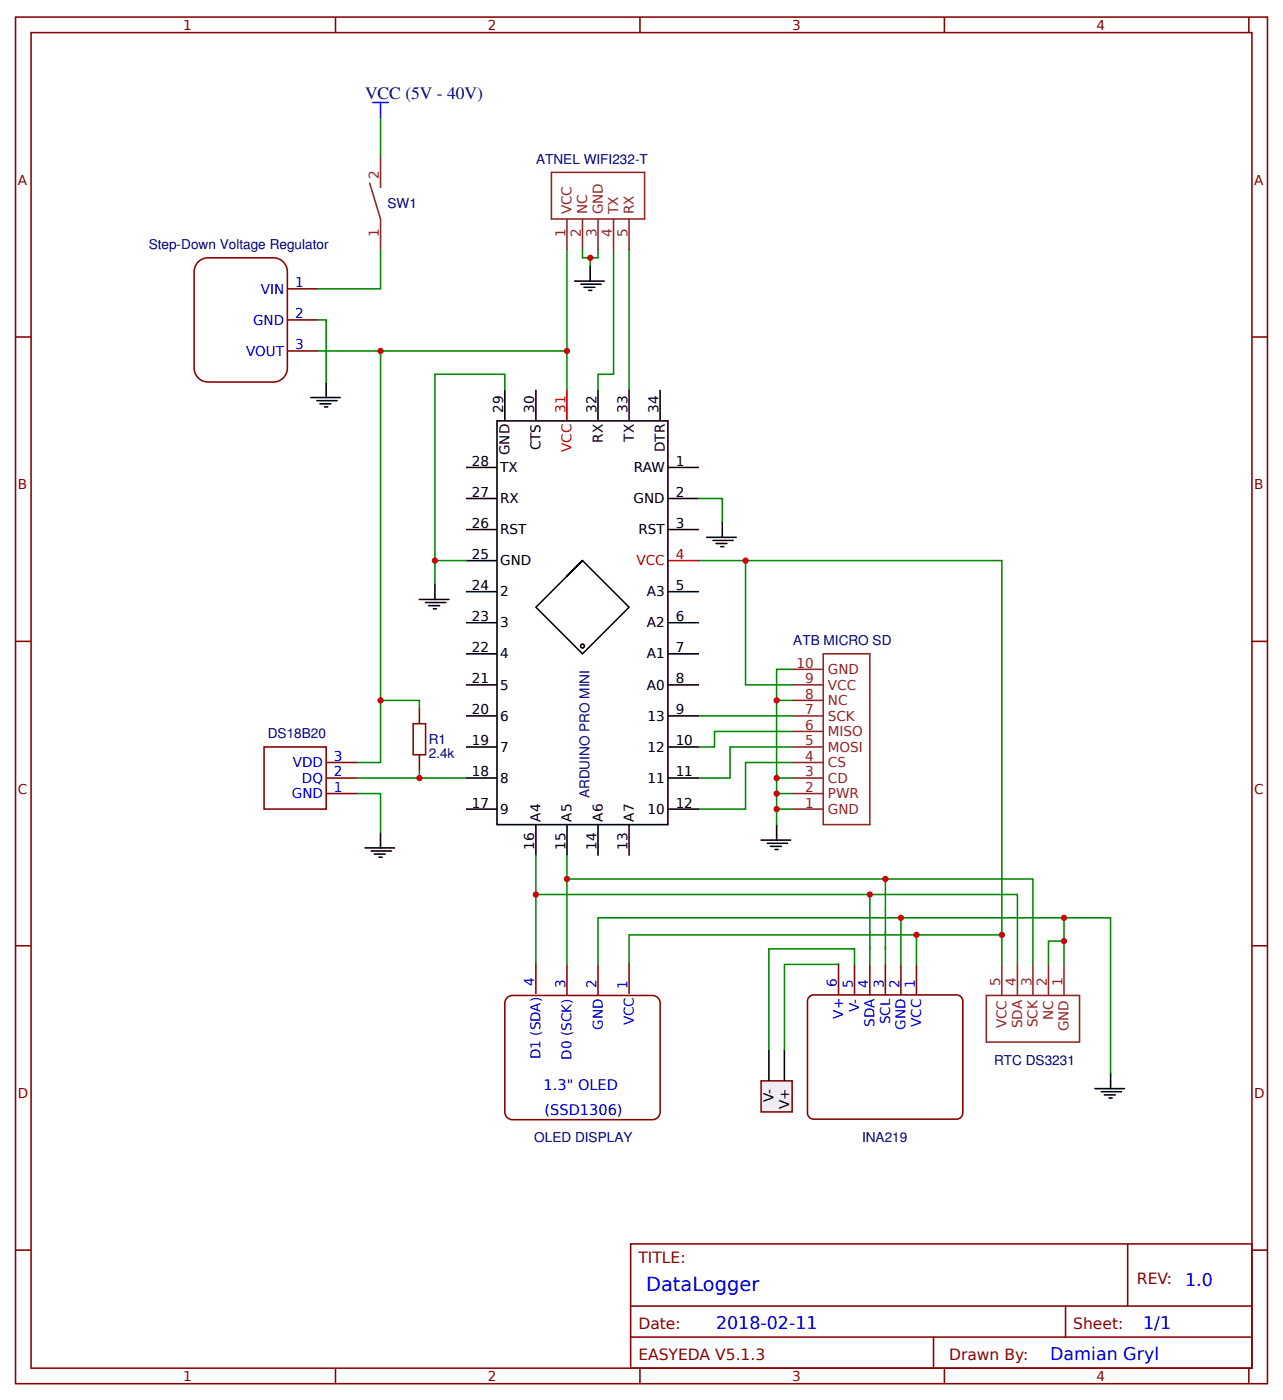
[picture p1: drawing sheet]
<svg xmlns="http://www.w3.org/2000/svg" width="220mm" height="240mm" viewBox="0 0 220 240" stroke-linecap="round" stroke-linejoin="round" font-family="sans-serif">
<g fill="none" stroke="#800" stroke-width=".27">
<path d="M2.7 2.9h214.9v234.7h-214.9zM5.3 5.6h209.7v229.4h-209.7zM57.6 2.9v2.7M109.9 2.9v2.7M162.2 2.9v2.7M214.4 2.9v2.7M2.7 57.9h2.6M215 57.9h2.6M2.7 110.1h2.6M215 110.1h2.6M45.3 128.3h10.7v10.7h-10.7zM56 136.3h5.3"/>
<path d="M56 133.6h5.3M56 130.9h5.3M72 121.6v2.7M72 129.6v2.7M2.7 162.4h2.6M86.9 171.5l.7-.5h.4h24a1.33 1.33 0 0 1 1.3 1.3v18.7a1.33 1.33 0 0 1-1.3 1.3h-24a1.33 1.33 0 0 1-1.3-1.3v-18.7zM92 165.4v5.3M97.3 165.6v5.4M102.7 165.6v5.4M108 165.4v5.3M215 162.4h2.6M2.7 214.7h2.6"/>
<path d="M108.3 213.6h106.7v21.4h-106.7zM193.6 213.6v10.7M215 214.7h2.6M57.6 235v2.6M108.3 224.3h106.7M108.3 229.6h106.7M109.9 235v2.6M160.3 229.6v5.4M162.2 235v2.6M183 224.3v5.3M214.4 235v2.6"/>
</g>
<g fill="none" stroke="#000" stroke-width=".27">
<path d="M85.3 72.3h29.4v69.3h-29.4zM86.7 66.9v5.4M92 66.9v5.4M102.7 66.9v5.4M108 66.9v5.4M113.3 66.9v5.4M80 80.3h5.3M80 85.6h5.3M80 90.9h5.3M80 96.3h5.3M100 96.3l-8 8 8 8 8-8-8-8-2.7 2.6M114.7 80.3h5.3"/>
<path d="M114.7 85.6h5.3M114.7 90.9h5.3M80 101.6h5.3M80 106.9h5.3M80 112.3h5.3M80 117.6h5.3M114.7 101.6h5.3M114.7 106.9h5.3M114.7 112.3h5.3M114.7 117.6h5.3M80 122.9h5.3M80 128.3h5.3"/>
<path d="M80 133.6h5.3M80 139h5.3M114.7 122.9h5.3M114.7 128.3h5.3M114.7 133.6h5.3M114.7 139h5.3M92 141.6v5.4M97.3 141.6v5.4M102.7 141.6v5.4M108 141.6v5.4"/>
<circle cx="100" cy="110.9" r=".33"/>
</g>
<path d="M97.3 66.9v5.4M114.7 96.3h5.3" fill="none" stroke="#f00" stroke-width=".27"/>
<path d="M70.9 124.3h2.2v5.3h-2.2z" fill="none" stroke="#a00000" stroke-width=".27"/>
<path d="M94.7 29.6h16v8h-16zM97.3 37.6v5.3M100 37.6v5.3M102.7 37.6v5.3M105.3 37.6v5.3M108 37.6v5.3M169.4 171h16v8h-16zM172 165.6v5.4M174.7 165.6v5.4M177.4 165.6v5.4M180 165.6v5.4M182.7 165.6v5.4" fill="none" stroke="#8d2323" stroke-width=".27"/>
<path d="M108 42.9v24" fill="none" stroke="#080" stroke-width=".27"/>
<path d="M33.9 45.2a2.39 2.39 0 0 1 1.8-.9h11.2a2.4 2.4 0 0 1 2.4 2.4v16.5a2.4 2.4 0 0 1-2.4 2.4h-11.2a2.4 2.4 0 0 1-2.4-2.4v-16.5l.1-.6z" fill="#fff" stroke="#800" stroke-width=".27"/>
<path d="M49.3 49.6h5.4M49.3 54.9h5.4M49.3 60.3h5.4" fill="none" stroke="#800" stroke-width=".27"/>
<path d="M63.5 31.5l1.8 6.1v5.3M65.3 26.9v5.4" fill="none" stroke="#8d2323" stroke-width=".27"/>
<path d="M64 17.6h2.7M65.3 17.6v2.7" fill="none" stroke="#00f" stroke-width=".27"/>
<path d="M65.3 20.3v6.6M65.3 42.9v6.7h-10.6M100 42.9v1.4h1.3M102.7 42.9v1.4h-1.4v1.3M61.3 136.3h4v6.7M65.3 120.3h6.7v1.3M72 132.3v1.3" fill="none" stroke="#080" stroke-width=".27"/>
<path d="M98.7 48.3h5M99.7 48.8h3.5M100.3 49.3h1.8M101.1 49.9h.5M101.3 45.6v2.7M62.7 145.6h5M63.7 146.2h3.5M64.3 146.7h1.8M65.1 147.2h.5M65.3 143v2.6" fill="none" stroke="#000" stroke-width=".27"/>
<circle cx="101.3" cy="44.3" r=".53" fill="#c00"/>
<path d="M54.7 60.3h42.6M65.3 60.3v70.6h-4" fill="none" stroke="#080" stroke-width=".27"/>
<g fill="#c00">
<circle cx="65.3" cy="120.3" r=".53"/>
<circle cx="65.3" cy="60.3" r=".53"/>
</g>
<path d="M61.3 133.6h18.7" fill="none" stroke="#080" stroke-width=".27"/>
<circle cx="72" cy="133.6" r=".53" fill="#c00"/>
<path d="M139.1 171.1l.6-.2h24.5a1.06 1.06 0 0 1 1.1 1v19.2a1.06 1.06 0 0 1-1.1 1.1h-24.5a1.06 1.06 0 0 1-1.1-1.1v-19.2l.1-.3z" fill="#fff" stroke="#800000" stroke-width=".27"/>
<path d="M144 165.5v5.4M146.7 165.6v5.4M149.4 165.6v5.4M152 165.6v5.4M154.7 165.6v5.4M157.4 165.6v5.4" fill="none" stroke="#800" stroke-width=".27"/>
<path d="M130.7 185.6h5.3v5.4h-5.3z" fill="#efefef" stroke="#800" stroke-width=".27"/>
<path d="M130.7 144.3h5.1M131.8 144.8h3.4M132.3 145.4h1.9M133.1 145.9h.5M133.3 141.6v2.7M132 180.3v5.3M134.7 180.3v5.3" fill="none" stroke="#000" stroke-width=".27"/>
<path d="M136 117.6h5.4M136 114.9h5.4M141.4 112.3h8v29.3h-8zM136 139h5.4M136 136.3h5.4M136 133.6h5.4M136 130.9h5.4M136 128.3h5.4M136 125.6h5.4M136 122.9h5.4M136 120.3h5.4" fill="none" stroke="#8d2323" stroke-width=".27"/>
<path d="M136 114.9h-2.7v26.7M133.3 136.3h2.7M133.3 139h2.7" fill="none" stroke="#080" stroke-width=".27"/>
<g fill="#c00">
<circle cx="133.3" cy="139" r=".53"/>
<circle cx="133.3" cy="136.3" r=".53"/>
</g>
<path d="M133.3 120.3h2.7M92 153.6h57.4v2.7M97.3 151h54.7v5.3" fill="none" stroke="#080" stroke-width=".27"/>
<circle cx="133.3" cy="120.3" r=".53" fill="#c00"/>
<path d="M149.4 156.3v9.3M149.4 153.6h25.3v12M152 151h25.4v14.6M152 156.3v9.3M182.7 157.6v8M102.7 165.6v-8h88v26.7M172 160.6h-64v4.8" fill="none" stroke="#080" stroke-width=".27"/>
<path d="M188 187h5.1M189.1 187.5h3.5M189.6 188h1.9M190.4 188.6h.6M190.7 184.3v2.7" fill="none" stroke="#000" stroke-width=".27"/>
<circle cx="182.7" cy="157.6" r=".53" fill="#c00"/>
<path d="M182.7 161.6h-2.7v4" fill="none" stroke="#080" stroke-width=".27"/>
<circle cx="182.7" cy="161.6" r=".53" fill="#c00"/>
<path d="M154.7 157.6v8" fill="none" stroke="#080" stroke-width=".27"/>
<circle cx="154.7" cy="157.6" r=".53" fill="#c00"/>
<path d="M120 96.3h8v21.3h8M120 122.9h16M136 125.6h-13.3v2.7h-2.7M136 128.3h-10.7v5.3h-5.3M136 130.9h-8v8.1h-8M97.3 147v18.6" fill="none" stroke="#080" stroke-width=".27"/>
<circle cx="97.3" cy="151" r=".53" fill="#c00"/>
<path d="M92 147v18.4" fill="none" stroke="#080" stroke-width=".27"/>
<circle cx="92" cy="153.6" r=".53" fill="#c00"/>
<path d="M97.3 42.9v24M105.3 42.9v21.4h-2.6v2.6M128 96.3h44v69.3" fill="none" stroke="#080" stroke-width=".27"/>
<circle cx="172" cy="160.6" r=".53" fill="#c00"/>
<path d="M157.4 160.6v5" fill="none" stroke="#080" stroke-width=".27"/>
<circle cx="157.4" cy="160.6" r=".53" fill="#c00"/>
<path d="M144 165.5v.1h-9.3v14.7M146.7 165.6v-2.6h-14.7v17.3" fill="none" stroke="#080" stroke-width=".27"/>
<circle cx="97.3" cy="60.3" r=".53" fill="#c00"/>
<path d="M53.3 68.3h5.1M54.4 68.8h3.5M54.9 69.3h1.9M55.7 69.9h.6M56 65.6v2.7" fill="none" stroke="#000" stroke-width=".27"/>
<path d="M54.7 54.9h1.3v10.7" fill="none" stroke="#080" stroke-width=".27"/>
<g fill="#c00">
<circle cx="149.4" cy="153.6" r=".53"/>
<circle cx="152" cy="151" r=".53"/>
<circle cx="128" cy="96.3" r=".53"/>
</g>
<path d="M133.3 133.6h2.7" fill="none" stroke="#080" stroke-width=".27"/>
<circle cx="133.3" cy="133.6" r=".53" fill="#c00"/>
<path d="M121.3 92.3h5.1M122.4 92.8h3.5M122.9 93.3h1.9M123.7 93.9h.6M124 89.6v2.7M72 102.9h5.1M73.1 103.5h3.4M73.6 104h1.9M74.4 104.5h.5M74.7 100.3v2.6" fill="none" stroke="#000" stroke-width=".27"/>
<path d="M86.7 66.9v-2.6h-12v36M74.7 96.3h5.3M120 85.6h4v4" fill="none" stroke="#080" stroke-width=".27"/>
<circle cx="74.7" cy="96.3" r=".53" fill="#c00"/>
<text font-size="3.3" fill="#00f" x="110.9" y="221.6">DataLogger</text>
<text font-size="3" fill="#000080" x="62.7" y="17.1">VCC (5V - 40V)</text>
<g font-size="3" fill="#00f">
<text x="203.5" y="220.8">1.0</text>
<text x="122.9" y="228.3">2018-02-11</text>
<text x="180.3" y="233.6">Damian Gryl</text>
<text x="196.3" y="228.3">1/1</text>
</g>
<g font-size="2.7" fill="#800">
<text x="109.6" y="216.8">TITLE:</text>
<text x="195.2" y="220.6">REV:</text>
<text x="109.6" y="228.3">Date:</text>
<text x="109.6" y="233.6">EASYEDA V5.1.3</text>
<text x="163" y="233.6">Drawn By:</text>
<text x="184.3" y="228.3">Sheet:</text>
</g>
<g font-size="2.5" fill="#00f">
<text x="93.3" y="187.2">1.3&quot; OLED</text>
<text x="93.5" y="191.5">(SSD1306)</text>
</g>
<g font-size="2.3" fill="#800">
<text x="31.5" y="5.2">1</text>
<text x="83.7" y="5.2">2</text>
<text x="136" y="5.2">3</text>
<text x="188.3" y="5.2">4</text>
<text x="3.1" y="31.7">A</text>
<text x="215.4" y="31.7">A</text>
<text x="3.1" y="84">B</text>
<text x="215.4" y="84">B</text>
<text x="3.1" y="136.3">C</text>
<text x="215.4" y="136.3">C</text>
<text x="3.1" y="188.6">D</text>
<text x="215.4" y="188.6">D</text>
<text x="31.5" y="237.2">1</text>
<text x="83.7" y="237.2">2</text>
<text x="136" y="237.2">3</text>
<text x="188.3" y="237.2">4</text>
</g>
<g font-size="2.3" fill="#000080">
<text x="92" y="28.1">ATNEL WIFI232-T</text>
<text x="66.5" y="35.8">SW1</text>
<text x="25.5" y="42.8">Step-Down Voltage Regulator</text>
<text x="136.2" y="110.8">ATB MICRO SD</text>
<text x="46" y="126.8">DS18B20</text>
<text x="73.6" y="130.2">2.4k</text>
<text x="73.6" y="127.8">R1</text>
<text x="101.2" y="137.1" transform="rotate(-90 101.2 137.1)">ARDUINO PRO MINI</text>
<text x="170.7" y="182.8">RTC DS3231</text>
<text x="91.7" y="196.2">OLED DISPLAY</text>
<text x="148" y="196.2">INA219</text>
</g>
<g font-size="2.3" fill="#8d2323">
<text x="65.1" y="30.7" transform="rotate(-90 65.1 30.7)">2</text>
<text x="65.1" y="40.7" transform="rotate(-90 65.1 40.7)">1</text>
<text x="97.1" y="40.7" transform="rotate(-90 97.1 40.7)">1</text>
<text x="98.1" y="36.8" transform="rotate(-90 98.1 36.8)">VCC</text>
<text x="99.7" y="40.7" transform="rotate(-90 99.7 40.7)">2</text>
<text x="100.8" y="36.8" transform="rotate(-90 100.8 36.8)">NC</text>
<text x="102.4" y="40.7" transform="rotate(-90 102.4 40.7)">3</text>
<text x="103.5" y="36.8" transform="rotate(-90 103.5 36.8)">GND</text>
<text x="105.1" y="40.7" transform="rotate(-90 105.1 40.7)">4</text>
<text x="106.1" y="36.8" transform="rotate(-90 106.1 36.8)">TX</text>
<text x="107.7" y="40.7" transform="rotate(-90 107.7 40.7)">5</text>
<text x="108.8" y="36.8" transform="rotate(-90 108.8 36.8)">RX</text>
<text x="136.8" y="114.7">10</text>
<text x="138.3" y="117.3">9</text>
<text x="142.2" y="118.4">VCC</text>
<text x="142.2" y="115.7">GND</text>
<text x="138.3" y="125.3">6</text>
<text x="138.3" y="122.7">7</text>
<text x="138.3" y="120">8</text>
<text x="142.2" y="123.7">SCK</text>
<text x="142.2" y="121.1">NC</text>
<text x="138.3" y="130.7">4</text>
<text x="138.3" y="128">5</text>
<text x="142.2" y="131.7">CS</text>
<text x="142.2" y="129.1">MOSI</text>
<text x="142.2" y="126.4">MISO</text>
<text x="138.3" y="136">2</text>
<text x="138.3" y="133.3">3</text>
<text x="142.2" y="137.1">PWR</text>
<text x="142.2" y="134.4">CD</text>
<text x="138.3" y="138.7">1</text>
<text x="142.2" y="139.8">GND</text>
<text x="171.8" y="169.4" transform="rotate(-90 171.8 169.4)">5</text>
<text x="174.4" y="169.4" transform="rotate(-90 174.4 169.4)">4</text>
<text x="177.1" y="169.4" transform="rotate(-90 177.1 169.4)">3</text>
<text x="179.8" y="169.4" transform="rotate(-90 179.8 169.4)">2</text>
<text x="182.4" y="169.4" transform="rotate(-90 182.4 169.4)">1</text>
<text x="172.8" y="176.6" transform="rotate(-90 172.8 176.6)">VCC</text>
<text x="175.5" y="176.6" transform="rotate(-90 175.5 176.6)">SDA</text>
<text x="178.2" y="176.4" transform="rotate(-90 178.2 176.4)">SCK</text>
<text x="180.8" y="175.1" transform="rotate(-90 180.8 175.1)">NC</text>
<text x="183.5" y="177.1" transform="rotate(-90 183.5 177.1)">GND</text>
</g>
<g font-size="2.3" fill="#00f">
<text x="44.8" y="50.4">VIN</text>
<text x="50.7" y="49.3">1</text>
<text x="43.5" y="55.7">GND</text>
<text x="50.7" y="54.7">2</text>
<text x="42.3" y="61.1">VOUT</text>
<text x="50.7" y="60">3</text>
<text x="50.3" y="131.7">VDD</text>
<text x="57.3" y="130.7">3</text>
<text x="50.1" y="137.1">GND</text>
<text x="51.8" y="134.4">DQ</text>
<text x="57.3" y="136">1</text>
<text x="57.3" y="133.3">2</text>
<text x="91.7" y="169.4" transform="rotate(-90 91.7 169.4)">4</text>
<text x="97.1" y="169.6" transform="rotate(-90 97.1 169.6)">3</text>
<text x="102.4" y="169.6" transform="rotate(-90 102.4 169.6)">2</text>
<text x="107.7" y="169.9" transform="rotate(-90 107.7 169.9)">1</text>
<text x="143.7" y="169.5" transform="rotate(-90 143.7 169.5)">6</text>
<text x="146.5" y="169.6" transform="rotate(-90 146.5 169.6)">5</text>
<text x="147.5" y="173.8" transform="rotate(-90 147.5 173.8)">V-</text>
<text x="149.1" y="169.6" transform="rotate(-90 149.1 169.6)">4</text>
<text x="151.8" y="169.6" transform="rotate(-90 151.8 169.6)">3</text>
<text x="154.4" y="169.6" transform="rotate(-90 154.4 169.6)">2</text>
<text x="157.1" y="169.6" transform="rotate(-90 157.1 169.6)">1</text>
<text x="103.5" y="176.8" transform="rotate(-90 103.5 176.8)">GND</text>
<text x="108.8" y="176.1" transform="rotate(-90 108.8 176.1)">VCC</text>
<text x="144.8" y="174.9" transform="rotate(-90 144.8 174.9)">V+</text>
<text x="150.2" y="176.3" transform="rotate(-90 150.2 176.3)">SDA</text>
<text x="152.8" y="175.9" transform="rotate(-90 152.8 175.9)">SCL</text>
<text x="155.5" y="176.8" transform="rotate(-90 155.5 176.8)">GND</text>
<text x="158.2" y="176.3" transform="rotate(-90 158.2 176.3)">VCC</text>
<text x="92.8" y="181.9" transform="rotate(-90 92.8 181.9)">D1 (SDA)</text>
<text x="98.1" y="182" transform="rotate(-90 98.1 182)">D0 (SCK)</text>
</g>
<g font-size="2.3">
<text x="86.4" y="70.9" transform="rotate(-90 86.4 70.9)">29</text>
<text x="91.7" y="70.9" transform="rotate(-90 91.7 70.9)">30</text>
<text x="102.4" y="70.9" transform="rotate(-90 102.4 70.9)">32</text>
<text x="107.7" y="70.9" transform="rotate(-90 107.7 70.9)">33</text>
<text x="113.1" y="70.9" transform="rotate(-90 113.1 70.9)">34</text>
<text x="92.8" y="77.3" transform="rotate(-90 92.8 77.3)">CTS</text>
<text x="103.5" y="76" transform="rotate(-90 103.5 76)">RX</text>
<text x="108.8" y="75.8" transform="rotate(-90 108.8 75.8)">TX</text>
<text x="114.1" y="77.7" transform="rotate(-90 114.1 77.7)">DTR</text>
<text x="81" y="80">28</text>
<text x="85.9" y="81.1">TX</text>
<text x="87.5" y="78.2" transform="rotate(-90 87.5 78.2)">GND</text>
<text x="108.8" y="81.1">RAW</text>
<text x="116" y="80">1</text>
<text x="81" y="85.3">27</text>
<text x="85.9" y="86.4">RX</text>
<text x="108.8" y="86.4">GND</text>
<text x="116" y="85.3">2</text>
<text x="81" y="90.7">26</text>
<text x="85.9" y="91.7">RST</text>
<text x="109.6" y="91.7">RST</text>
<text x="116" y="90.7">3</text>
<text x="81" y="101.3">24</text>
<text x="81" y="96">25</text>
<text x="85.9" y="97.1">GND</text>
<text x="116" y="101.3">5</text>
<text x="81" y="106.7">23</text>
<text x="85.9" y="107.7">3</text>
<text x="85.9" y="102.4">2</text>
<text x="111.1" y="102.4">A3</text>
<text x="111.1" y="107.7">A2</text>
<text x="116" y="106.7">6</text>
<text x="81" y="112">22</text>
<text x="85.9" y="113.1">4</text>
<text x="111.1" y="113.1">A1</text>
<text x="116" y="112">7</text>
<text x="81" y="117.3">21</text>
<text x="85.9" y="118.4">5</text>
<text x="111.1" y="118.4">A0</text>
<text x="116" y="117.3">8</text>
<text x="81" y="122.7">20</text>
<text x="85.9" y="123.7">6</text>
<text x="111.2" y="123.7">13</text>
<text x="116" y="122.7">9</text>
<text x="81" y="128">19</text>
<text x="85.9" y="129.1">7</text>
<text x="111.2" y="129.1">12</text>
<text x="116" y="128">10</text>
<text x="81" y="133.3">18</text>
<text x="85.9" y="134.4">8</text>
<text x="111.2" y="134.4">11</text>
<text x="116" y="133.3">11</text>
<text x="81" y="138.7">17</text>
<text x="85.9" y="139.8">9</text>
<text x="92.8" y="141.1" transform="rotate(-90 92.8 141.1)">A4</text>
<text x="98.1" y="141.1" transform="rotate(-90 98.1 141.1)">A5</text>
<text x="103.5" y="141.1" transform="rotate(-90 103.5 141.1)">A6</text>
<text x="108.8" y="141.1" transform="rotate(-90 108.8 141.1)">A7</text>
<text x="111.2" y="139.8">10</text>
<text x="116" y="138.7">12</text>
<text x="91.7" y="145.9" transform="rotate(-90 91.7 145.9)">16</text>
<text x="97.1" y="145.9" transform="rotate(-90 97.1 145.9)">15</text>
<text x="102.4" y="145.9" transform="rotate(-90 102.4 145.9)">14</text>
<text x="107.7" y="145.9" transform="rotate(-90 107.7 145.9)">13</text>
<text x="132.8" y="189.3" transform="rotate(-90 132.8 189.3)">V-</text>
<text x="135.5" y="190.5" transform="rotate(-90 135.5 190.5)">V+</text>
</g>
<g font-size="2.3" fill="#f00">
<text x="97.1" y="70.9" transform="rotate(-90 97.1 70.9)">31</text>
<text x="98.1" y="77.7" transform="rotate(-90 98.1 77.7)">VCC</text>
<text x="109.3" y="97.1">VCC</text>
<text x="116" y="96">4</text>
</g>
</svg>
